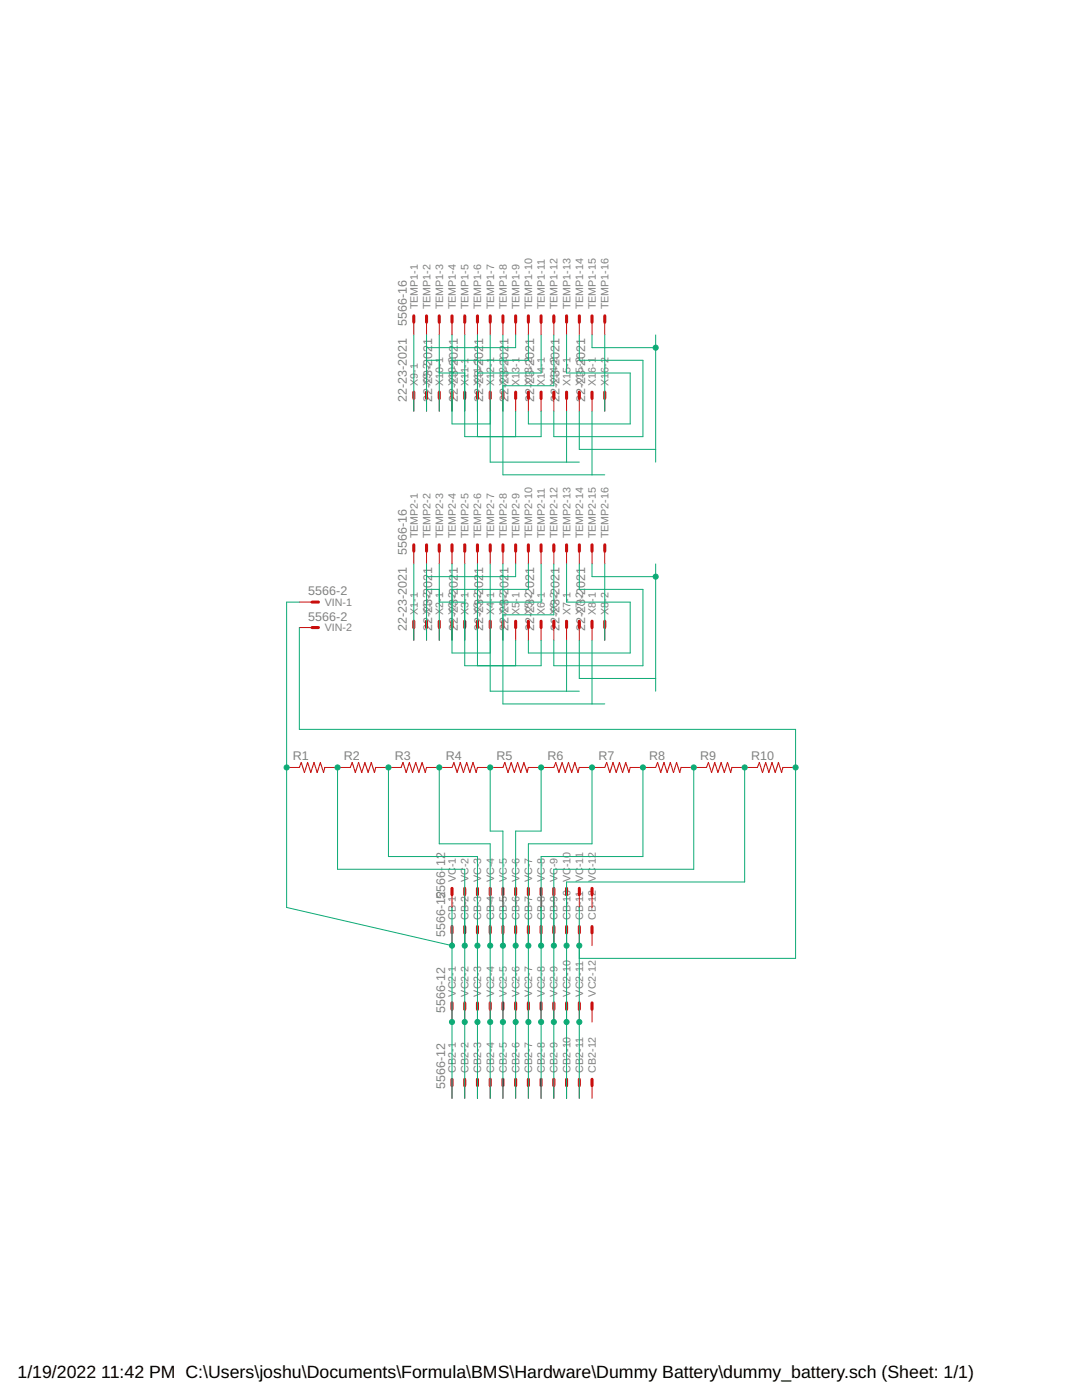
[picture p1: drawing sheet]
<svg xmlns="http://www.w3.org/2000/svg" width="216mm" height="279mm" viewBox="0 0 216 279" stroke-linecap="round" stroke-linejoin="round" font-family="sans-serif">
<path d="M59.7 153.2l.4-1 .6 2 .7-2 .6 2 .7-2 .6 2 .6-2 .7 2 .2-1M69.9 153.2l.4-1 .6 2 .6-2 .7 2 .6-2 .6 2 .7-2 .6 2 .3-1M80 153.2l.4-1 .6 2 .7-2 .6 2 .7-2 .6 2 .6-2 .7 2 .2-1M90.2 153.2l.4-1 .6 2 .6-2 .7 2 .6-2 .6 2 .7-2 .6 2 .3-1M100.4 153.2l.3-1 .7 2 .6-2 .6 2 .7-2 .6 2 .6-2 .7 2 .2-1M110.5 153.2l.4-1 .6 2 .7-2 .6 2 .6-2 .7 2 .6-2 .6 2 .3-1M120.7 153.2l.4-1 .6 2 .6-2 .7 2 .6-2 .6 2 .7-2 .6 2 .3-1M130.8 153.2l.4-1 .6 2 .7-2 .6 2 .7-2 .6 2 .6-2 .6 2 .3-1M141 153.2l.4-1 .6 2 .6-2 .7 2 .6-2 .6 2 .7-2 .6 2 .2-1M151.1 153.2l.4-1 .6 2 .7-2 .6 2 .7-2 .6 2 .6-2 .7 2 .2-1" fill="none" stroke="#c90d0c" stroke-width=".21"/>
<g fill="none" stroke="#c90d0c" stroke-width=".2">
<path d="M82.6 64.3v2.5M82.6 79.5v2.6M85.1 64.3v2.5M85.1 79.5v2.6M87.7 64.3v2.5M87.7 79.5v2.6M90.2 64.3v2.5M90.2 79.5v2.6M92.7 64.3v2.5M92.7 79.5v2.6M95.3 64.3v2.5M95.3 79.5v2.6"/>
<path d="M97.8 64.3v2.5M97.8 79.5v2.6M100.4 64.3v2.5M100.4 79.5v2.6M102.9 64.3v2.5M102.9 79.5v2.6M105.4 64.3v2.5M105.4 79.5v2.6M108 64.3v2.5M108 79.5v2.6M110.5 64.3v2.5M110.5 79.5v2.6"/>
<path d="M113.1 64.3v2.5M113.1 79.5v2.6M115.6 64.3v2.5M115.6 79.5v2.6M118.1 64.3v2.5M118.1 79.5v2.6M120.7 64.3v2.5M120.7 79.5v2.6M82.6 110v2.5M85.1 110v2.5M87.7 110v2.5M90.2 110v2.5"/>
<path d="M92.7 110v2.5M95.3 110v2.5M97.8 110v2.5M100.4 110v2.5M102.9 110v2.5M105.4 110v2.5M108 110v2.5M110.5 110v2.5M113.1 110v2.5M115.6 110v2.5M118.1 110v2.5M120.7 110v2.5"/>
<path d="M59.7 120.2h2.6M59.7 125.2h2.6M82.6 125.2v2.6M85.1 125.2v2.6M87.7 125.2v2.6M90.2 125.2v2.6M92.7 125.2v2.6M95.3 125.2v2.6M97.8 125.2v2.6M100.4 125.2v2.6M102.9 125.2v2.6M105.4 125.2v2.6"/>
<path d="M108 125.2v2.6M110.5 125.2v2.6M113.1 125.2v2.6M115.6 125.2v2.6M118.1 125.2v2.6M120.7 125.2v2.6M57.2 153.2h2.5M64.8 153.2h5.1M75 153.2h5M85.1 153.2h5.1M95.3 153.2h5.1M105.4 153.2h5.1"/>
<path d="M115.6 153.2h5.1M125.8 153.2h5M135.9 153.2h5.1M146 153.2h5.1M156.2 153.2h2.5M90.2 178.6v2.5M92.7 178.6v2.5M95.3 178.6v2.5M97.8 178.6v2.5M100.4 178.6v2.5M102.9 178.6v2.5M105.4 178.6v2.5"/>
<path d="M108 178.6v2.5M110.5 178.6v2.5M113.1 178.6v2.5M115.6 178.6v2.5M118.1 178.6v2.5M90.2 186.2v2.5M92.7 186.2v2.5M95.3 186.2v2.5M97.8 186.2v2.5M100.4 186.2v2.5M102.9 186.2v2.5M105.4 186.2v2.5"/>
<path d="M108 186.2v2.5M110.5 186.2v2.5M113.1 186.2v2.5M115.6 186.2v2.5M118.1 186.2v2.5M90.2 201.4v2.6M90.2 216.7v2.5M92.7 201.4v2.6M92.7 216.7v2.5M95.3 201.4v2.6M95.3 216.7v2.5M97.8 201.4v2.6"/>
<path d="M97.8 216.7v2.5M100.4 201.4v2.6M100.4 216.7v2.5M102.9 201.4v2.6M102.9 216.7v2.5M105.4 201.4v2.6M105.4 216.7v2.5M108 201.4v2.6M108 216.7v2.5M110.5 201.4v2.6M110.5 216.7v2.5M113.1 201.4v2.6"/>
<path d="M113.1 216.7v2.5M115.6 201.4v2.6M115.6 216.7v2.5M118.1 201.4v2.6M118.1 216.7v2.5"/>
</g>
<g fill="none" stroke="#c90d0c" stroke-width=".61">
<path d="M82.6 63v1.3M82.6 78.3v1.2M85.1 63v1.3M85.1 78.3v1.2M87.7 63v1.3M87.7 78.3v1.2M90.2 63v1.3M90.2 78.3v1.2M92.7 63v1.3M92.7 78.3v1.2M95.3 63v1.3M95.3 78.3v1.2"/>
<path d="M97.8 63v1.3M97.8 78.3v1.2M100.4 63v1.3M100.4 78.3v1.2M102.9 63v1.3M102.9 78.3v1.2M105.4 63v1.3M105.4 78.3v1.2M108 63v1.3M108 78.3v1.2M110.5 63v1.3M110.5 78.3v1.2"/>
<path d="M113.1 63v1.3M113.1 78.3v1.2M115.6 63v1.3M115.6 78.3v1.2M118.1 63v1.3M118.1 78.3v1.2M120.7 63v1.3M120.7 78.3v1.2M82.6 108.7v1.3M85.1 108.7v1.3M87.7 108.7v1.3M90.2 108.7v1.3"/>
<path d="M92.7 108.7v1.3M95.3 108.7v1.3M97.8 108.7v1.3M100.4 108.7v1.3M102.9 108.7v1.3M105.4 108.7v1.3M108 108.7v1.3M110.5 108.7v1.3M113.1 108.7v1.3M115.6 108.7v1.3M118.1 108.7v1.3M120.7 108.7v1.3"/>
<path d="M62.3 120.2h1.2M62.3 125.2h1.2M82.6 124v1.2M85.1 124v1.2M87.7 124v1.2M90.2 124v1.2M92.7 124v1.2M95.3 124v1.2M97.8 124v1.2M100.4 124v1.2M102.9 124v1.2M105.4 124v1.2"/>
<path d="M108 124v1.2M110.5 124v1.2M113.1 124v1.2M115.6 124v1.2M118.1 124v1.2M120.7 124v1.2M90.2 177.3v1.3M92.7 177.3v1.3M95.3 177.3v1.3M97.8 177.3v1.3M100.4 177.3v1.3M102.9 177.3v1.3"/>
<path d="M105.4 177.3v1.3M108 177.3v1.3M110.5 177.3v1.3M113.1 177.3v1.3M115.6 177.3v1.3M118.1 177.3v1.3M90.2 184.9v1.3M92.7 184.9v1.3M95.3 184.9v1.3M97.8 184.9v1.3M100.4 184.9v1.3M102.9 184.9v1.3"/>
<path d="M105.4 184.9v1.3M108 184.9v1.3M110.5 184.9v1.3M113.1 184.9v1.3M115.6 184.9v1.3M118.1 184.9v1.3M90.2 200.2v1.2M90.2 215.4v1.3M92.7 200.2v1.2M92.7 215.4v1.3M95.3 200.2v1.2M95.3 215.4v1.3"/>
<path d="M97.8 200.2v1.2M97.8 215.4v1.3M100.4 200.2v1.2M100.4 215.4v1.3M102.9 200.2v1.2M102.9 215.4v1.3M105.4 200.2v1.2M105.4 215.4v1.3M108 200.2v1.2M108 215.4v1.3M110.5 200.2v1.2M110.5 215.4v1.3"/>
<path d="M113.1 200.2v1.2M113.1 215.4v1.3M115.6 200.2v1.2M115.6 215.4v1.3M118.1 200.2v1.2M118.1 215.4v1.3"/>
</g>
<g fill="none" stroke="#0dab76" stroke-width=".2">
<path d="M82.6 66.8v15.3M85.1 66.8v15.3M85.1 71.9h2.6M87.7 66.8v15.3M87.7 74.4h5M90.2 66.8v17.8h7.6M92.7 66.8v20.3h15.3v-5M95.3 66.8v20.3M97.8 66.8v25.4h17.8M100.4 66.8v28h20.3M102.9 66.8v2.6h-17.8M105.4 66.8v5.1h-15.2"/>
<path d="M108 66.8v7.6h-12.7M110.5 66.8v10.2h-10.1M113.1 66.8v7.6h12.7v10.2h-20.4v-2.5M115.6 66.8v5.1h12.7v15.2h-17.8v-5M118.1 66.8v2.6h12.7M120.7 66.8v15.3M130.8 66.8v25.4M102.9 82.1v5M113.1 82.1v10.1M115.6 82.1v7.6h15.2M118.1 82.1v12.7M82.6 112.5v15.3"/>
<path d="M85.1 112.5v15.3M85.1 117.6h2.6M87.7 112.5v15.3M90.2 112.5v17.8h7.6M92.7 112.5v20.4h15.3v-5.1M95.3 112.5v20.4M97.8 112.5v25.4h17.8M100.4 112.5v28h20.3M102.9 112.5v2.6h-17.8M105.4 112.5v5.1h-15.2M108 112.5v7.7h-12.7M110.5 112.5v10.2h-10.1"/>
<path d="M113.1 112.5v7.7h12.7v10.1h-20.4v-2.5M115.6 112.5v5.1h12.7v15.3h-17.8v-5.1M118.1 112.5v2.6h12.7M120.7 112.5v15.3M130.8 112.5v25.4M59.7 120.2h-2.5v60.9l33 7.6M59.7 125.2v20.4h99v45.7h-43.1M87.7 120.2h5M102.9 127.8v5.1M113.1 127.8v10.1M115.6 127.8v7.6h15.2M118.1 127.8v12.7"/>
<path d="M67.4 153.2v20.3h25.3v45.7M77.5 153.2v17.7h17.8v48.3M87.7 153.2v15.2h10.1v50.8M97.8 153.2v12.7h2.6v53.3M108 153.2v12.7h-5.1v53.3M118.1 153.2v15.2h-12.7v50.8M128.3 153.2v17.7h-20.3v48.3M138.4 153.2v20.3h-27.9v45.7M148.6 153.2v22.8h-35.5v43.2M90.2 181.1v38.1M115.6 181.1v38.1"/>
</g>
<g fill="#0dab76" stroke="#0dab76" stroke-width=".2">
<circle cx="67.4" cy="153.2" r=".51"/>
<circle cx="92.7" cy="188.7" r=".51"/>
<circle cx="92.7" cy="204" r=".51"/>
<circle cx="77.5" cy="153.2" r=".51"/>
<circle cx="95.3" cy="188.7" r=".51"/>
<circle cx="95.3" cy="204" r=".51"/>
<circle cx="87.7" cy="153.2" r=".51"/>
<circle cx="97.8" cy="188.7" r=".51"/>
<circle cx="97.8" cy="204" r=".51"/>
<circle cx="97.8" cy="153.2" r=".51"/>
<circle cx="100.4" cy="188.7" r=".51"/>
<circle cx="100.4" cy="204" r=".51"/>
<circle cx="108" cy="153.2" r=".51"/>
<circle cx="102.9" cy="188.7" r=".51"/>
<circle cx="102.9" cy="204" r=".51"/>
<circle cx="118.1" cy="153.2" r=".51"/>
<circle cx="105.4" cy="188.7" r=".51"/>
<circle cx="105.4" cy="204" r=".51"/>
<circle cx="128.3" cy="153.2" r=".51"/>
<circle cx="108" cy="188.7" r=".51"/>
<circle cx="108" cy="204" r=".51"/>
<circle cx="138.4" cy="153.2" r=".51"/>
<circle cx="110.5" cy="188.7" r=".51"/>
<circle cx="110.5" cy="204" r=".51"/>
<circle cx="148.6" cy="153.2" r=".51"/>
<circle cx="113.1" cy="188.7" r=".51"/>
<circle cx="113.1" cy="204" r=".51"/>
<circle cx="90.2" cy="188.7" r=".51"/>
<circle cx="57.2" cy="153.2" r=".51"/>
<circle cx="90.2" cy="204" r=".51"/>
<circle cx="115.6" cy="188.7" r=".51"/>
<circle cx="158.7" cy="153.2" r=".51"/>
<circle cx="115.6" cy="204" r=".51"/>
<circle cx="130.8" cy="115.1" r=".51"/>
<circle cx="130.8" cy="69.4" r=".51"/>
</g>
<g font-size="3.5">
<text x="3.5" y="274.9">1/19/2022</text>
<text x="20.2" y="274.9">11:42 PM C:\Users\joshu\Documents\Formula\BMS\Hardware\Dummy Battery\dummy_battery.sch (Sheet: 1/1)</text>
</g>
<g font-size="2.5" fill="#808080">
<text x="81.2" y="65.1" transform="rotate(-90 81.2 65.1)">5566-16</text>
<text x="86.3" y="71.7" transform="rotate(-90 86.3 71.7)">02</text>
<text x="86.3" y="68.9" transform="rotate(-90 86.3 68.9)">1</text>
<text x="91.3" y="71.7" transform="rotate(-90 91.3 71.7)">02</text>
<text x="91.3" y="68.9" transform="rotate(-90 91.3 68.9)">1</text>
<text x="96.4" y="71.7" transform="rotate(-90 96.4 71.7)">02</text>
<text x="96.4" y="68.9" transform="rotate(-90 96.4 68.9)">1</text>
<text x="101.5" y="71.7" transform="rotate(-90 101.5 71.7)">02</text>
<text x="101.5" y="68.9" transform="rotate(-90 101.5 68.9)">1</text>
<text x="116.7" y="71.7" transform="rotate(-90 116.7 71.7)">021</text>
<text x="91.3" y="73.9" transform="rotate(-90 91.3 73.9)">-2</text>
<text x="96.4" y="73.9" transform="rotate(-90 96.4 73.9)">-2</text>
<text x="101.5" y="76.7" transform="rotate(-90 101.5 76.7)">23</text>
<text x="101.5" y="73.9" transform="rotate(-90 101.5 73.9)">-2</text>
<text x="106.6" y="76.7" transform="rotate(-90 106.6 76.7)">23</text>
<text x="106.6" y="73.9" transform="rotate(-90 106.6 73.9)">-2021</text>
<text x="116.7" y="73.9" transform="rotate(-90 116.7 73.9)">-2</text>
<text x="81.2" y="80.3" transform="rotate(-90 81.2 80.3)">22-23-2021</text>
<text x="86.3" y="80.3" transform="rotate(-90 86.3 80.3)">22-23-2</text>
<text x="91.3" y="80.3" transform="rotate(-90 91.3 80.3)">22-23</text>
<text x="96.4" y="80.3" transform="rotate(-90 96.4 80.3)">22-23</text>
<text x="101.5" y="80.3" transform="rotate(-90 101.5 80.3)">22-</text>
<text x="106.6" y="80.3" transform="rotate(-90 106.6 80.3)">22-</text>
<text x="111.7" y="80.3" transform="rotate(-90 111.7 80.3)">22-23-2021</text>
<text x="116.7" y="80.3" transform="rotate(-90 116.7 80.3)">22-23</text>
<text x="81.2" y="110.8" transform="rotate(-90 81.2 110.8)">5566-16</text>
<text x="61.5" y="118.8">5566-2</text>
<text x="86.3" y="117.4" transform="rotate(-90 86.3 117.4)">02</text>
<text x="86.3" y="114.6" transform="rotate(-90 86.3 114.6)">1</text>
<text x="91.3" y="119.6" transform="rotate(-90 91.3 119.6)">-2</text>
<text x="91.3" y="117.4" transform="rotate(-90 91.3 117.4)">02</text>
<text x="91.3" y="114.6" transform="rotate(-90 91.3 114.6)">1</text>
<text x="96.4" y="119.6" transform="rotate(-90 96.4 119.6)">-2</text>
<text x="96.4" y="117.4" transform="rotate(-90 96.4 117.4)">02</text>
<text x="96.4" y="114.6" transform="rotate(-90 96.4 114.6)">1</text>
<text x="101.5" y="119.6" transform="rotate(-90 101.5 119.6)">-2</text>
<text x="101.5" y="117.4" transform="rotate(-90 101.5 117.4)">02</text>
<text x="101.5" y="114.6" transform="rotate(-90 101.5 114.6)">1</text>
<text x="106.6" y="119.6" transform="rotate(-90 106.6 119.6)">-2021</text>
<text x="116.7" y="119.6" transform="rotate(-90 116.7 119.6)">-2</text>
<text x="116.7" y="117.4" transform="rotate(-90 116.7 117.4)">021</text>
<text x="61.5" y="123.8">5566-2</text>
<text x="101.5" y="122.4" transform="rotate(-90 101.5 122.4)">23</text>
<text x="106.6" y="122.4" transform="rotate(-90 106.6 122.4)">23</text>
<text x="81.2" y="126" transform="rotate(-90 81.2 126)">22-23-2021</text>
<text x="86.3" y="126" transform="rotate(-90 86.3 126)">22-23-2</text>
<text x="91.3" y="126" transform="rotate(-90 91.3 126)">22-23</text>
<text x="96.4" y="126" transform="rotate(-90 96.4 126)">22-23</text>
<text x="101.5" y="126" transform="rotate(-90 101.5 126)">22-</text>
<text x="106.6" y="126" transform="rotate(-90 106.6 126)">22-</text>
<text x="111.7" y="126" transform="rotate(-90 111.7 126)">22-23-2021</text>
<text x="116.7" y="126" transform="rotate(-90 116.7 126)">22-23</text>
<text x="58.5" y="151.7">R1</text>
<text x="68.6" y="151.7">R2</text>
<text x="78.8" y="151.7">R3</text>
<text x="88.9" y="151.7">R4</text>
<text x="99.1" y="151.7">R5</text>
<text x="109.2" y="151.7">R6</text>
<text x="119.4" y="151.7">R7</text>
<text x="129.6" y="151.7">R8</text>
<text x="139.7" y="151.7">R9</text>
<text x="149.9" y="151.7">R10</text>
<text x="88.8" y="172.9" transform="rotate(-90 88.8 172.9)">12</text>
<text x="88.8" y="179.1" transform="rotate(-90 88.8 179.1)">2</text>
<text x="88.8" y="186.9" transform="rotate(-90 88.8 186.9)">5566-15566-</text>
<text x="88.8" y="202.2" transform="rotate(-90 88.8 202.2)">5566-12</text>
<text x="88.8" y="217.4" transform="rotate(-90 88.8 217.4)">5566-12</text>
</g>
<g font-size="2.1" fill="#808080">
<text x="83.3" y="61.8" transform="rotate(-90 83.3 61.8)">TEMP1-1</text>
<text x="85.9" y="61.8" transform="rotate(-90 85.9 61.8)">TEMP1-2</text>
<text x="88.4" y="61.8" transform="rotate(-90 88.4 61.8)">TEMP1-3</text>
<text x="91" y="61.8" transform="rotate(-90 91 61.8)">TEMP1-4</text>
<text x="93.5" y="61.8" transform="rotate(-90 93.5 61.8)">TEMP1-5</text>
<text x="96" y="61.8" transform="rotate(-90 96 61.8)">TEMP1-6</text>
<text x="98.6" y="61.8" transform="rotate(-90 98.6 61.8)">TEMP1-7</text>
<text x="101.1" y="61.8" transform="rotate(-90 101.1 61.8)">TEMP1-8</text>
<text x="103.7" y="61.8" transform="rotate(-90 103.7 61.8)">TEMP1-9</text>
<text x="106.2" y="61.8" transform="rotate(-90 106.2 61.8)">TEMP1-10</text>
<text x="108.7" y="61.8" transform="rotate(-90 108.7 61.8)">TEMP1-11</text>
<text x="111.3" y="61.8" transform="rotate(-90 111.3 61.8)">TEMP1-12</text>
<text x="113.8" y="61.8" transform="rotate(-90 113.8 61.8)">TEMP1-13</text>
<text x="116.3" y="61.8" transform="rotate(-90 116.3 61.8)">TEMP1-14</text>
<text x="118.9" y="61.8" transform="rotate(-90 118.9 61.8)">TEMP1-15</text>
<text x="121.4" y="61.8" transform="rotate(-90 121.4 61.8)">TEMP1-16</text>
<text x="83.3" y="77" transform="rotate(-90 83.3 77)">X9-1</text>
<text x="85.9" y="77" transform="rotate(-90 85.9 77)">X9-2</text>
<text x="88.4" y="77" transform="rotate(-90 88.4 77)">X1</text>
<text x="88.4" y="74.4" transform="rotate(-90 88.4 74.4)">0-1</text>
<text x="91" y="77" transform="rotate(-90 91 77)">X1</text>
<text x="91" y="74.4" transform="rotate(-90 91 74.4)">0-2</text>
<text x="93.5" y="77" transform="rotate(-90 93.5 77)">X11-1</text>
<text x="96" y="77" transform="rotate(-90 96 77)">X11-2</text>
<text x="98.6" y="77" transform="rotate(-90 98.6 77)">X1</text>
<text x="98.6" y="74.4" transform="rotate(-90 98.6 74.4)">2-1</text>
<text x="101.1" y="77" transform="rotate(-90 101.1 77)">X1</text>
<text x="101.1" y="74.4" transform="rotate(-90 101.1 74.4)">2-2</text>
<text x="103.7" y="77" transform="rotate(-90 103.7 77)">X1</text>
<text x="103.7" y="74.4" transform="rotate(-90 103.7 74.4)">3-1</text>
<text x="106.2" y="77" transform="rotate(-90 106.2 77)">X1</text>
<text x="106.2" y="74.4" transform="rotate(-90 106.2 74.4)">3-2</text>
<text x="108.7" y="77" transform="rotate(-90 108.7 77)">X14-1</text>
<text x="111.3" y="77" transform="rotate(-90 111.3 77)">X14-2</text>
<text x="113.8" y="77" transform="rotate(-90 113.8 77)">X1</text>
<text x="113.8" y="74.4" transform="rotate(-90 113.8 74.4)">5-1</text>
<text x="116.3" y="77" transform="rotate(-90 116.3 77)">X1</text>
<text x="116.3" y="74.4" transform="rotate(-90 116.3 74.4)">5-2</text>
<text x="118.9" y="77" transform="rotate(-90 118.9 77)">X1</text>
<text x="118.9" y="74.4" transform="rotate(-90 118.9 74.4)">6-1</text>
<text x="121.4" y="77" transform="rotate(-90 121.4 77)">X1</text>
<text x="121.4" y="74.4" transform="rotate(-90 121.4 74.4)">6-2</text>
<text x="83.3" y="107.5" transform="rotate(-90 83.3 107.5)">TEMP2-1</text>
<text x="85.9" y="107.5" transform="rotate(-90 85.9 107.5)">TEMP2-2</text>
<text x="88.4" y="107.5" transform="rotate(-90 88.4 107.5)">TEMP2-3</text>
<text x="91" y="107.5" transform="rotate(-90 91 107.5)">TEMP2-4</text>
<text x="93.5" y="107.5" transform="rotate(-90 93.5 107.5)">TEMP2-5</text>
<text x="96" y="107.5" transform="rotate(-90 96 107.5)">TEMP2-6</text>
<text x="98.6" y="107.5" transform="rotate(-90 98.6 107.5)">TEMP2-7</text>
<text x="101.1" y="107.5" transform="rotate(-90 101.1 107.5)">TEMP2-8</text>
<text x="103.7" y="107.5" transform="rotate(-90 103.7 107.5)">TEMP2-9</text>
<text x="106.2" y="107.5" transform="rotate(-90 106.2 107.5)">TEMP2-10</text>
<text x="108.7" y="107.5" transform="rotate(-90 108.7 107.5)">TEMP2-11</text>
<text x="111.3" y="107.5" transform="rotate(-90 111.3 107.5)">TEMP2-12</text>
<text x="113.8" y="107.5" transform="rotate(-90 113.8 107.5)">TEMP2-13</text>
<text x="116.3" y="107.5" transform="rotate(-90 116.3 107.5)">TEMP2-14</text>
<text x="118.9" y="107.5" transform="rotate(-90 118.9 107.5)">TEMP2-15</text>
<text x="121.4" y="107.5" transform="rotate(-90 121.4 107.5)">TEMP2-16</text>
<text x="64.8" y="120.9">VIN-1</text>
<text x="83.3" y="122.7" transform="rotate(-90 83.3 122.7)">X1-1</text>
<text x="85.9" y="122.7" transform="rotate(-90 85.9 122.7)">X1-2</text>
<text x="88.4" y="122.7" transform="rotate(-90 88.4 122.7)">X2</text>
<text x="88.4" y="120.1" transform="rotate(-90 88.4 120.1)">-1</text>
<text x="91" y="122.7" transform="rotate(-90 91 122.7)">X2</text>
<text x="91" y="120.1" transform="rotate(-90 91 120.1)">-2</text>
<text x="93.5" y="122.7" transform="rotate(-90 93.5 122.7)">X3-1</text>
<text x="96" y="122.7" transform="rotate(-90 96 122.7)">X3</text>
<text x="96" y="120.1" transform="rotate(-90 96 120.1)">-2</text>
<text x="98.6" y="122.7" transform="rotate(-90 98.6 122.7)">X4</text>
<text x="98.6" y="120.1" transform="rotate(-90 98.6 120.1)">-1</text>
<text x="101.1" y="122.7" transform="rotate(-90 101.1 122.7)">X4</text>
<text x="101.1" y="120.1" transform="rotate(-90 101.1 120.1)">-2</text>
<text x="103.7" y="122.7" transform="rotate(-90 103.7 122.7)">X5</text>
<text x="103.7" y="120.1" transform="rotate(-90 103.7 120.1)">-1</text>
<text x="106.2" y="122.7" transform="rotate(-90 106.2 122.7)">X5</text>
<text x="106.2" y="120.1" transform="rotate(-90 106.2 120.1)">-2</text>
<text x="108.7" y="122.7" transform="rotate(-90 108.7 122.7)">X6-1</text>
<text x="111.3" y="122.7" transform="rotate(-90 111.3 122.7)">X6-2</text>
<text x="113.8" y="122.7" transform="rotate(-90 113.8 122.7)">X7</text>
<text x="113.8" y="120.1" transform="rotate(-90 113.8 120.1)">-1</text>
<text x="116.3" y="122.7" transform="rotate(-90 116.3 122.7)">X7</text>
<text x="116.3" y="120.1" transform="rotate(-90 116.3 120.1)">-2</text>
<text x="118.9" y="122.7" transform="rotate(-90 118.9 122.7)">X8</text>
<text x="118.9" y="120.1" transform="rotate(-90 118.9 120.1)">-1</text>
<text x="121.4" y="122.7" transform="rotate(-90 121.4 122.7)">X8</text>
<text x="121.4" y="120.1" transform="rotate(-90 121.4 120.1)">-2</text>
<text x="64.8" y="126">VIN-2</text>
<text x="91" y="173.1" transform="rotate(-90 91 173.1)">-1</text>
<text x="111.3" y="173.1" transform="rotate(-90 111.3 173.1)">-9</text>
<text x="113.8" y="173.1" transform="rotate(-90 113.8 173.1)">-10</text>
<text x="116.3" y="173.1" transform="rotate(-90 116.3 173.1)">-11</text>
<text x="118.9" y="173.1" transform="rotate(-90 118.9 173.1)">-12</text>
<text x="91" y="176" transform="rotate(-90 91 176)">VC</text>
<text x="93.5" y="176" transform="rotate(-90 93.5 176)">VC-2</text>
<text x="96" y="176" transform="rotate(-90 96 176)">VC-3</text>
<text x="98.6" y="176" transform="rotate(-90 98.6 176)">VC-4</text>
<text x="101.1" y="176" transform="rotate(-90 101.1 176)">VC-5</text>
<text x="103.7" y="176" transform="rotate(-90 103.7 176)">VC-6</text>
<text x="106.2" y="176" transform="rotate(-90 106.2 176)">VC-7</text>
<text x="108.7" y="176" transform="rotate(-90 108.7 176)">VC-8</text>
<text x="111.3" y="176" transform="rotate(-90 111.3 176)">VC</text>
<text x="113.8" y="176" transform="rotate(-90 113.8 176)">VC</text>
<text x="116.3" y="176" transform="rotate(-90 116.3 176)">VC</text>
<text x="118.9" y="176" transform="rotate(-90 118.9 176)">VC</text>
<text x="91" y="183.6" transform="rotate(-90 91 183.6)">CB-1</text>
<text x="93.5" y="183.6" transform="rotate(-90 93.5 183.6)">CB-2</text>
<text x="96" y="183.6" transform="rotate(-90 96 183.6)">CB-3</text>
<text x="98.6" y="183.6" transform="rotate(-90 98.6 183.6)">CB-4</text>
<text x="101.1" y="183.6" transform="rotate(-90 101.1 183.6)">CB-5</text>
<text x="103.7" y="183.6" transform="rotate(-90 103.7 183.6)">CB-6</text>
<text x="106.2" y="183.6" transform="rotate(-90 106.2 183.6)">CB-7</text>
<text x="108.7" y="183.6" transform="rotate(-90 108.7 183.6)">CB-8</text>
<text x="111.3" y="183.6" transform="rotate(-90 111.3 183.6)">CB-9</text>
<text x="113.8" y="183.6" transform="rotate(-90 113.8 183.6)">CB-10</text>
<text x="116.3" y="183.6" transform="rotate(-90 116.3 183.6)">CB-11</text>
<text x="118.9" y="183.6" transform="rotate(-90 118.9 183.6)">CB-12</text>
<text x="91" y="198.9" transform="rotate(-90 91 198.9)">VC2-1</text>
<text x="93.5" y="198.9" transform="rotate(-90 93.5 198.9)">VC2-2</text>
<text x="96" y="198.9" transform="rotate(-90 96 198.9)">VC2-3</text>
<text x="98.6" y="198.9" transform="rotate(-90 98.6 198.9)">VC2-4</text>
<text x="101.1" y="198.9" transform="rotate(-90 101.1 198.9)">VC2-5</text>
<text x="103.7" y="198.9" transform="rotate(-90 103.7 198.9)">VC2-6</text>
<text x="106.2" y="198.9" transform="rotate(-90 106.2 198.9)">VC2-7</text>
<text x="108.7" y="198.9" transform="rotate(-90 108.7 198.9)">VC2-8</text>
<text x="111.3" y="198.9" transform="rotate(-90 111.3 198.9)">VC2-9</text>
<text x="113.8" y="198.9" transform="rotate(-90 113.8 198.9)">VC2-10</text>
<text x="116.3" y="198.9" transform="rotate(-90 116.3 198.9)">VC2-11</text>
<text x="118.9" y="198.9" transform="rotate(-90 118.9 198.9)">VC2-12</text>
<text x="91" y="214.1" transform="rotate(-90 91 214.1)">CB2-1</text>
<text x="93.5" y="214.1" transform="rotate(-90 93.5 214.1)">CB2-2</text>
<text x="96" y="214.1" transform="rotate(-90 96 214.1)">CB2-3</text>
<text x="98.6" y="214.1" transform="rotate(-90 98.6 214.1)">CB2-4</text>
<text x="101.1" y="214.1" transform="rotate(-90 101.1 214.1)">CB2-5</text>
<text x="103.7" y="214.1" transform="rotate(-90 103.7 214.1)">CB2-6</text>
<text x="106.2" y="214.1" transform="rotate(-90 106.2 214.1)">CB2-7</text>
<text x="108.7" y="214.1" transform="rotate(-90 108.7 214.1)">CB2-8</text>
<text x="111.3" y="214.1" transform="rotate(-90 111.3 214.1)">CB2-9</text>
<text x="113.8" y="214.1" transform="rotate(-90 113.8 214.1)">CB2-10</text>
<text x="116.3" y="214.1" transform="rotate(-90 116.3 214.1)">CB2-11</text>
<text x="118.9" y="214.1" transform="rotate(-90 118.9 214.1)">CB2-12</text>
</g>
</svg>
